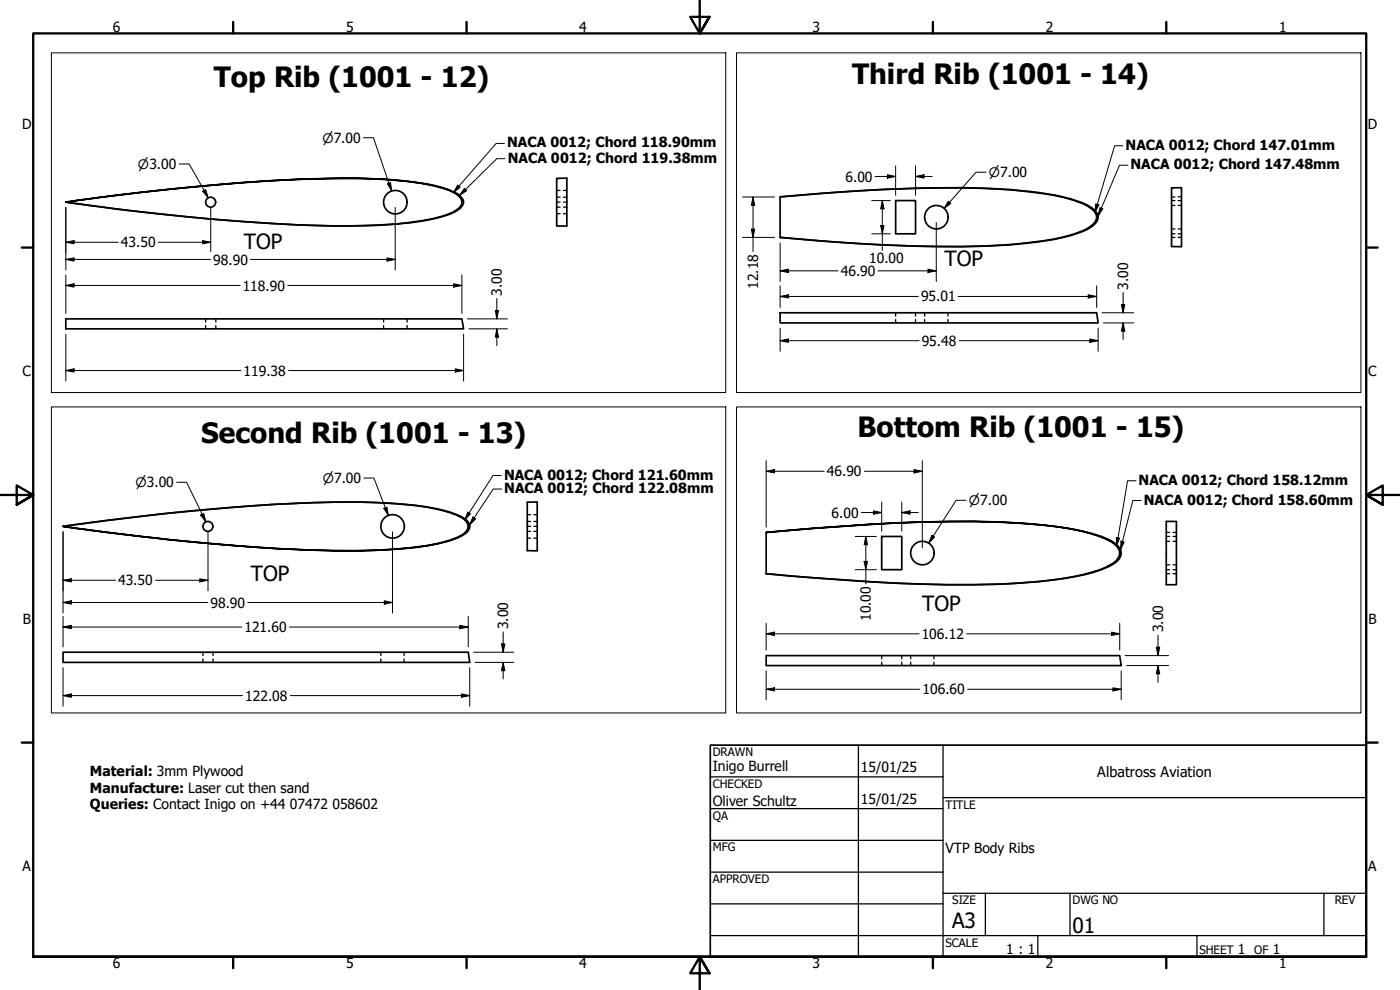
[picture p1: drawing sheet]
<svg xmlns="http://www.w3.org/2000/svg" width="420mm" height="297mm" viewBox="0 0 420 297" stroke-linecap="round" stroke-linejoin="round" font-family="sans-serif">
<!-- layer: Visible (ANSI) -->
<g fill="none" stroke="#000" stroke-width=".51">
<path d="M167.1 53.5h3v14.3h-3zM234.1 59.1a465.3 465.3 0 0 1 66.8-2.3l2.9 .2a71 71 0 0 1 21.3 4.1 7.3 7.3 0 0 1 3.9 3.3 2.8 2.8 0 0 1-1.3 3.2 19.7 19.7 0 0 1-8.5 3.5 161.5 161.5 0 0 1-36.9 2.9l-6.4-.1-18.3-.8-23.5-1.9M234.1 59a479.4 479.4 0 0 1 65.7-2.3 93 93 0 0 1 24.8 4.1 8 8 0 0 1 4.8 3.6 3.1 3.1 0 0 1-1.7 3.6 40.4 40.4 0 0 1-16 4.6 225.2 225.2 0 0 1-38.9 1.2 601.4 601.4 0 0 1-38.7-2.6zM351.6 56.4l3-.1v17.7h-3zM19.7 60.6h.4a766.5 766.5 0 0 1 71-6.9 219.7 219.7 0 0 1 29.7 .5 45.2 45.2 0 0 1 16.6 4 2.83 2.83 0 0 1 1.7 2.9 4.4 4.4 0 0 1-2.5 2.4 53.5 53.5 0 0 1-17.5 3.7l-3.7 .3a304.5 304.5 0 0 1-41.8-1 817.9 817.9 0 0 1-53.2-5.7l-.7-.2a705.8 705.8 0 0 0 78.5 7.1 151.9 151.9 0 0 0 31.8-2.1 19.4 19.4 0 0 0 7.8-3.2 2.26 2.26 0 0 0 0-3.5 15.7 15.7 0 0 0-7.8-3.2 141.2 141.2 0 0 0-31.8-2.1 689.6 689.6 0 0 0-78.2 7zM268.8 60.2h6v10h-6zM19.7 95.7h118.9l.5 3h-119.4zM234.1 93.8h95l.5 3.1h-95.5zM18.9 157.9a821.4 821.4 0 0 1 75.3-7.1 161.8 161.8 0 0 1 36.9 1.8 19.5 19.5 0 0 1 9 3.6 2.38 2.38 0 0 1-.5 3.9 29.5 29.5 0 0 1-11.6 3.7 181.6 181.6 0 0 1-33.8 1.3 733.9 733.9 0 0 1-75.3-7.2 770.7 770.7 0 0 0 72.2 7.1 186.1 186.1 0 0 0 37.5-1.4l3.4-.7a16.2 16.2 0 0 0 7.9-3.5 2.65 2.65 0 0 0-1.3-4.1 46.9 46.9 0 0 0-18-4 245.8 245.8 0 0 0-37.9 0 885.8 885.8 0 0 0-63.8 6.6zM158.2 150.7l3-.1v14.7l-3-.1zM229.9 159.8a553.9 553.9 0 0 1 69.4-3.2 118 118 0 0 1 31.3 4.4 9 9 0 0 1 5.8 4.1 3.9 3.9 0 0 1-2.6 4.4 41.5 41.5 0 0 1-14.2 4 227.2 227.2 0 0 1-42.9 1.7 716.1 716.1 0 0 1-46.8-3.1 533.7 533.7 0 0 0 74.5 3 103 103 0 0 0 25.2-4 10.4 10.4 0 0 0 6.2-4.1 2.93 2.93 0 0 0-1.3-3.7 33.7 33.7 0 0 0-13.8-4.7 204 204 0 0 0-36.5-2.1 670 670 0 0 0-54.3 3.3zM229.9 159.8v12.3"/>
<path d="M350 156.4h3.1v19h-3.1zM264.6 161h6v9.9h-6zM18.9 195.7h121.6l.5 3h-122.1zM229.9 196.7h106.1l.5 3h-106.6z"/>
<circle cx="63.2" cy="60.7" r="1.49"/>
<circle cx="118.6" cy="60.7" r="3.5"/>
<circle cx="281" cy="65.2" r="3.5"/>
<circle cx="62.4" cy="157.9" r="1.49"/>
<circle cx="117.8" cy="157.9" r="3.5"/>
<circle cx="276.8" cy="165.9" r="3.5"/>
</g>
<!-- layer: Hidden (ANSI) -->
<g fill="none" stroke="#000" stroke-width=".38">
<path d="M167.1 57.1h1M167.1 59.2h1M169.1 57.1h1M169.1 59.2h1M351.6 59.1h1M353.6 59h1M167.1 60.6h1M167.1 64.1h1M167.1 62.2h1M169.1 60.6h1M169.1 64.1h1M169.1 62.2h1"/>
<path d="M351.6 70.2h1M351.6 60.2h1M351.6 71.2h1M351.6 61.6h1M351.6 68.7h1M353.6 70.2h1M353.6 60.2h1M353.6 71.2h1M353.6 61.6h1M353.6 68.7h1M61.7 95.7v.9M61.7 97.6v1.1"/>
<path d="M64.8 95.7v.9M64.8 97.6v1.1M115.1 95.7v.9M115.1 97.6v1.1M122.2 95.7v.9M122.2 97.6v1.1M268.8 93.8v1.1M268.8 95.9v1M274.8 93.8v1.1M274.8 95.9v1M277.5 93.8v1.1M277.5 95.9v1"/>
<path d="M284.5 93.8v1.1M284.5 95.9v1M158.2 157.9h1.1M158.2 154.4h1.1M158.2 156.4h1.1M158.2 159.4h1.1M160.2 157.9h1M160.2 154.4h1M160.2 156.4h1M160.2 159.4h1M350 159.8h1M352 159.8h1.1"/>
<path d="M158.2 161.5h1.1M160.2 161.5h1M350 170.9h1M350 161h1M350 172.1h1M350 162.4h1M350 169.5h1M352 170.9h1.1M352 161h1.1M352 172.1h1.1M352 162.4h1.1M352 169.5h1.1"/>
<path d="M60.9 195.7v1M60.9 197.7v1M63.9 195.7v1M63.9 197.7v1M114.3 195.7v1M114.3 197.7v1M121.3 195.7v1M121.3 197.7v1M264.6 196.7v1M264.6 198.7v1M270.6 196.7v1M270.6 198.7v1"/>
<path d="M273.3 196.7v1M273.3 198.7v1M280.3 196.7v1M280.3 198.7v1"/>
</g>
<!-- layer: Visible (ANSI) -->
<g fill="#000">
<circle cx="234.1" cy="71.2" r=".25"/>
<circle cx="229.9" cy="159.8" r=".25"/>
<circle cx="229.9" cy="172.1" r=".25"/>
</g>
<!-- layer: Border (ANSI) -->
<g fill="none" stroke="#000" stroke-width=".7">
<path d="M70 6.6v3.4M140 6.6v3.4M210 0v10l-2.9-4.9h5.8l-2.9 4.9 2.9-4.9M280 6.6v3.4M350 6.6v3.4M6.5 74.3h3.5M410 74.3h3.4M0 148.5h10l-5-2.8v5.7l5-2.9-5 2.9M420 148.5h-10l5-2.8v5.7l-5-2.9 5 2.9M6.5 222.8h3.5M410 222.8h3.4M10 287.1v-277.1h400v277.1h-400h400"/>
<path d="M70 287.1v3.4M140 287.1v3.4M212.9 292l-2.9-4.9 2.9 4.9h-5.8l2.9-4.9v9.9M280 287.1v3.4M350 287.1v3.4"/>
</g>
<!-- layer: Title (ANSI) -->
<g fill="none" stroke="#000" stroke-width=".38">
<path d="M213.2 233.1h69.8M257.6 223.6v63.5M283 239.3h127M283 223.6v63.5M213.2 242.6h69.8M213.2 252.1h69.8M213.2 261.7h69.8M213.2 271.2h69.8M283 268h127M295.7 268v12.7M321.1 268v12.7M397.3 268v12.7"/>
<path d="M213.2 280.7h196.8M311.5 280.7v6.4M359.2 280.7v6.4"/>
</g>
<path d="M213.2 223.6h196.8v63.5h-196.8z" fill="none" stroke="#000" stroke-width=".51"/>
<!-- layer: Sketch Geometry (ANSI) -->
<path d="M15.4 15.9h202.4v101.9h-202.4zM221 15.9h187.4v101.9h-187.4zM15.4 122.1h202.4v91.8h-202.4zM221 122.1h187.4v91.8h-187.4z" fill="none" stroke="#000" stroke-width=".3"/>
<!-- layer: Dimension (ANSI) -->
<g fill="none" stroke="#000" stroke-width=".3">
<path d="M53.8 49.2h3l5.7 10.2M60.8 57.4l.9-.5 .8 2.5zM109.1 41.3h3l5.4 16M116.3 55.1l.9-.3 .3 2.5zM222.8 59.1h9.7M226 59.1l.5 2.5h-1zM226 59.1v16.4M262.6 52.9h6.2M266.3 52.4l2.5 .5-2.5 .6zM268.8 49.8v8.8M274.8 52.9l2.5-.5v1.1zM274.8 52.9h5"/>
<path d="M274.8 49.8v8.8M296 51.7h-3.1l-9.6 10.8M19.7 72.7l2.5-.5v.9zM19.7 77.8l2.5-.4v.9zM19.7 62.2v18.8M19.7 72.7h15.8M19.7 77.8h43.5M47.5 72.7h15.7M60.8 72.2l2.4 .5-2.4 .4zM63.2 62.2v13.3M75.2 77.8h43.4M116.1 77.4l2.5 .4-2.5 .5z"/>
<path d="M118.6 62.2v18.8M222.8 71.2h9.7M225.5 68.8h1l-.5 2.4zM234.1 72.9v11.5M261.6 70.2h5.6M261.6 60.2h5.6M264.3 67.7h1l-.5 2.5zM264.8 60.2l.5 2.5h-1zM264.8 60.2v14.9M281 66.8v17.6M284.6 60.4l.8 .6-2.1 1.5zM19.7 85.6l2.5-.5v1.1z"/>
<path d="M19.7 85.6h52.4M19.7 82.5v11.5M86.4 85.6h52.2M136.1 85.1l2.5 .5-2.5 .6zM138.6 82.5v11.5M140.3 95.7h12M140.7 98.7h11.6M148.7 93.1h.9l-.5 2.6zM149.1 98.7l.5 2.4h-.9zM149.1 89.5v6.2M149.1 98.7v5M234.1 88.9l2.5-.5v1z"/>
<path d="M234.1 81.3l2.5-.5v1zM234.1 88.9h41.5M234.1 85.8v6.5M234.1 98.5v6.9M234.1 81.3h17.4M263.5 81.3h17.5M278.5 80.8l2.5 .5-2.5 .5zM287.6 88.9h41.5M326.6 88.4l2.5 .5-2.5 .5zM329.1 85.8v6.5M329.6 98.5v6.9M330.7 93.8h9.5"/>
<path d="M331.2 96.9h9M336.5 91.4h1.1l-.5 2.4zM337.1 96.9l.5 2.5h-1.1zM337.1 87.7v6.1M337.1 96.9v4.9M19.7 111.2l2.5-.5v.9zM19.7 100.3v14M19.7 111.2h52.6M86.6 111.2h52.5M136.7 110.7l2.4 .5-2.4 .4zM139.1 100.3v14M234.1 102.2l2.5-.5v1z"/>
<path d="M234.1 102.2h41.7M287.8 102.2h41.8M327.1 101.7l2.5 .5-2.5 .5zM229.9 138.2v20M276.8 138.2v26.1M18.9 159.6v24.3M53 144.7h3l5.8 11.9M60.2 154.5l1-.4 .6 2.5zM62.4 159.6v17.7M109.2 143.4h3l4.3 11.3M115.2 152.5l.9-.3 .4 2.5zM117.8 159.6v24.3"/>
<path d="M229.9 141.4l2.5-.5v1zM229.9 141.4h17.4M258.5 153.8h6.1M259.4 141.4h17.4M262.1 153.3l2.5 .5-2.5 .5zM264.6 150.6v8.8M270.6 153.8l2.5-.5v1zM270.6 153.8h5M270.6 150.6v8.8M274.3 140.9l2.5 .5-2.5 .5zM289.9 150.1h-2.9l-8.3 12.9M18.9 174.1l2.5-.4v.9z"/>
<path d="M18.9 174.1h15.8M46.7 174.1h15.7M59.9 173.7l2.5 .4-2.5 .5zM256.7 170.9h6.3M256.7 161h6.3M259.3 168.5h1l-.5 2.4zM259.8 161l.5 2.4h-1zM259.8 161v14.2M279.7 160.6l.8 .5-1.8 1.9zM18.9 188.1l2.5-.5v1zM18.9 180.8l2.5-.5v1zM18.9 188.1h53.7"/>
<path d="M18.9 185v9.1M18.9 180.8h43.5M74.4 180.8h43.4M86.9 188.1h53.6M115.3 180.3l2.5 .5-2.5 .5zM138 187.6l2.5 .5-2.5 .5zM140.5 185v9.1M142.1 195.7h12.1M142.6 198.7h11.6M150.5 193.2h1l-.5 2.5zM151 198.7l.5 2.5h-1zM151 189.6v6.1"/>
<path d="M151 198.7v5M229.9 190.2l2.5-.5v1zM229.9 190.2h45.9M229.9 187v8.1M290.1 190.2h45.9M333.6 189.7l2.4 .5-2.4 .5zM336 187v8.1M337.6 196.7h13.1M338.1 199.7h12.6M347 194.2h1l-.5 2.5zM347.5 199.7l.5 2.5h-1zM347.5 190.5v6.2"/>
<path d="M347.5 199.7v5M18.9 208.7l2.5-.5v1zM18.9 200.3v11.6M18.9 208.7h53.9M87.1 208.7h53.9M138.5 208.2l2.5 .5-2.5 .5zM141 200.3v11.6M229.9 206.8l2.5-.4v.9zM229.9 201.3v8.7M229.9 206.8h46.1M290.4 206.8h46.1M334 206.4l2.5 .4-2.5 .5z"/>
<path d="M336.5 201.3v8.7"/>
</g>
<g fill="#000">
<path d="M60.8 57.4l.9-.5 .8 2.5zM116.3 55.1l.9-.3 .3 2.5zM266.3 52.4l2.5 .5-2.5 .6zM274.8 52.9l2.5-.5v1.1zM19.7 72.7l2.5-.5v.9zM19.7 77.8l2.5-.4v.9zM60.8 72.2l2.4 .5-2.4 .4zM116.1 77.4l2.5 .4-2.5 .5zM225.5 68.8h1l-.5 2.4zM226 59.1l.5 2.5h-1zM264.3 67.7h1l-.5 2.5zM264.8 60.2l.5 2.5h-1z"/>
<path d="M284.6 60.4l.8 .6-2.1 1.5zM19.7 85.6l2.5-.5v1.1zM136.1 85.1l2.5 .5-2.5 .6zM148.7 93.1h.9l-.5 2.6zM234.1 88.9l2.5-.5v1zM234.1 81.3l2.5-.5v1zM278.5 80.8l2.5 .5-2.5 .5zM326.6 88.4l2.5 .5-2.5 .5zM336.5 91.4h1.1l-.5 2.4zM337.1 96.9l.5 2.5h-1.1zM19.7 111.2l2.5-.5v.9zM136.7 110.7l2.4 .5-2.4 .4z"/>
<path d="M149.1 98.7l.5 2.4h-.9zM234.1 102.2l2.5-.5v1zM327.1 101.7l2.5 .5-2.5 .5zM60.2 154.5l1-.4 .6 2.5zM115.2 152.5l.9-.3 .4 2.5zM229.9 141.4l2.5-.5v1zM262.1 153.3l2.5 .5-2.5 .5zM270.6 153.8l2.5-.5v1zM274.3 140.9l2.5 .5-2.5 .5zM18.9 174.1l2.5-.4v.9zM59.9 173.7l2.5 .4-2.5 .5zM259.3 168.5h1l-.5 2.4z"/>
<path d="M259.8 161l.5 2.4h-1zM279.7 160.6l.8 .5-1.8 1.9zM18.9 188.1l2.5-.5v1zM18.9 180.8l2.5-.5v1zM115.3 180.3l2.5 .5-2.5 .5zM138 187.6l2.5 .5-2.5 .5zM150.5 193.2h1l-.5 2.5zM229.9 190.2l2.5-.5v1zM333.6 189.7l2.4 .5-2.4 .5zM347 194.2h1l-.5 2.5zM18.9 208.7l2.5-.5v1zM138.5 208.2l2.5 .5-2.5 .5z"/>
<path d="M151 198.7l.5 2.5h-1zM229.9 206.8l2.5-.4v.9zM334 206.4l2.5 .4-2.5 .5zM347.5 199.7l.5 2.5h-1z"/>
</g>
<!-- layer: Symbol (ANSI) -->
<g fill="none" stroke="#000" stroke-width=".3">
<path d="M137.4 55.5l.7 .7-2 1.6zM139.4 56.5l.7 .7-2.2 1.4zM151.4 43h-2.5l-12.8 14.8M151.6 47.6h-2.5l-11.2 11M337 43.7h-2.5l-5.9 20M338.5 49.6h-2.5l-6.4 15.2M328.9 61.2l.9 .3-1.2 2.2zM330 62.6l-.4 2.2M330.1 62.3l.9 .4-1.4 2.1M140.4 153.7l.8 .5-1.8 1.8zM141.9 155.1l.8 .6-1.7 1.8zM150.4 142.7h-2.4l-8.6 13.3"/>
<path d="M150.6 146.7h-2.6l-7 10.8M340.9 144.3h-2.5l-3.3 19.6M342.5 150.2h-2.5l-3.7 14.7M335 161.3l1 .2-.9 2.4zM336.4 162.4l1 .2-1.1 2.3z"/>
</g>
<path d="M137.4 55.5l.7 .7-2 1.6zM139.4 56.5l.7 .7-2.2 1.4zM328.9 61.2l.9 .3-1.2 2.2zM330.1 62.3l.9 .4-1.4 2.1zM140.4 153.7l.8 .5-1.8 1.8zM141.9 155.1l.8 .6-1.7 1.8zM335 161.3l1 .2-.9 2.4zM336.4 162.4l1 .2-1.1 2.3z" fill="#000"/>
<g font-size="8.4">
<text x="64.1" y="26.1">Top Rib (1001 - 12)</text>
<text x="255.7" y="25.3">Third Rib (1001 - 14)</text>
<text x="257.3" y="131">Bottom Rib (1001 - 15)</text>
<text x="60.4" y="133">Second Rib (1001 - 13)</text>
</g>
<g font-size="6.3">
<text x="73.2" y="74.7">TOP</text>
<text x="283.5" y="79.9">TOP</text>
<text x="75.2" y="174.2">TOP</text>
<text x="276.7" y="183.4">TOP</text>
<text x="285.8" y="278.6">A3</text>
<text x="321.9" y="279.8">01</text>
</g>
<text font-size="4.3" x="329.3" y="233">Albatross Aviation</text>
<g font-size="4.2">
<text x="33.8" y="9.6">6</text>
<text x="103.9" y="9.6">5</text>
<text x="173.9" y="9.6">4</text>
<text x="243.8" y="9.6">3</text>
<text x="313.9" y="9.6">2</text>
<text x="383.9" y="9.6">1</text>
<text x="6.7" y="38.7">D</text>
<text x="410.5" y="38.7">D</text>
<text x="152.2" y="44.2">NACA 0012; Chord 118.90mm</text>
<text x="337.8" y="44.9">NACA 0012; Chord 147.01mm</text>
<text x="152.4" y="48.8">NACA 0012; Chord 119.38mm</text>
<text x="339.3" y="50.8">NACA 0012; Chord 147.48mm</text>
<text x="253.7" y="54.5">6.00</text>
<text x="36.3" y="74.2">43.50</text>
<text x="64" y="79.4">98.90</text>
<text x="252.3" y="82.8">46.90</text>
<text x="260.9" y="79">10.00</text>
<text x="72.8" y="87.2">118.90</text>
<text x="150.6" y="88.7" transform="rotate(-90 150.6 88.7)">3.00</text>
<text x="227.5" y="86.7" transform="rotate(-90 227.5 86.7)">12.18</text>
<text x="338.6" y="86.9" transform="rotate(-90 338.6 86.9)">3.00</text>
<text x="276.4" y="90.4">95.01</text>
<text x="276.6" y="103.7">95.48</text>
<text x="6.8" y="113">C</text>
<text x="73.1" y="112.7">119.38</text>
<text x="410.7" y="113">C</text>
<text x="151.3" y="143.9">NACA 0012; Chord 121.60mm</text>
<text x="248.2" y="142.9">46.90</text>
<text x="151.3" y="147.9">NACA 0012; Chord 122.08mm</text>
<text x="341.7" y="145.5">NACA 0012; Chord 158.12mm</text>
<text x="249.6" y="155.3">6.00</text>
<text x="343.3" y="151.4">NACA 0012; Chord 158.60mm</text>
<text x="35.4" y="175.6">43.50</text>
<text x="63.2" y="182.3">98.90</text>
<text x="6.9" y="187.2">B</text>
<text x="73.3" y="189.7">121.60</text>
<text x="152.5" y="188.8" transform="rotate(-90 152.5 188.8)">3.00</text>
<text x="261.4" y="186.4" transform="rotate(-90 261.4 186.4)">10.00</text>
<text x="276.6" y="191.7">106.12</text>
<text x="349.1" y="189.7" transform="rotate(-90 349.1 189.7)">3.00</text>
<text x="410.7" y="187.2">B</text>
<text x="276.9" y="208.3">106.60</text>
<text x="73.6" y="210.2">122.08</text>
<text x="27" y="232.8">Material: 3mm Plywood</text>
<text x="213.9" y="231.4">Inigo Burrell</text>
<text x="258.4" y="231.6">15/01/25</text>
<text x="27" y="237.9">Manufacture: Laser cut then sand</text>
<text x="27" y="242.9">Queries: Contact Inigo on +44</text>
<text x="87" y="242.9">07472</text>
<text x="99.8" y="242.9">058602</text>
<text x="213.9" y="241.8">Oliver Schultz</text>
<text x="258.4" y="241.2">15/01/25</text>
<text x="283.8" y="255.9">VTP Body Ribs</text>
<text x="6.8" y="261.4">A</text>
<text x="410.7" y="261.4">A</text>
<text x="302" y="286.3">1 : 1</text>
<text x="371.5" y="286.2">1</text>
<text x="382" y="286.2">1</text>
<text x="33.8" y="290.5">6</text>
<text x="103.9" y="290.5">5</text>
<text x="173.9" y="290.5">4</text>
<text x="243.8" y="290.5">3</text>
<text x="313.9" y="290.5">2</text>
<text x="383.9" y="290.5">1</text>
</g>
<g font-size="3.9">
<text x="96.8" y="42.8">⌀7.00</text>
<text x="41.4" y="50.7">⌀3.00</text>
<text x="296.7" y="53.2">⌀7.00</text>
<text x="40.6" y="146.2">⌀3.00</text>
<text x="96.8" y="144.9">⌀7.00</text>
<text x="290.8" y="151.6">⌀7.00</text>
</g>
<g font-size="3.5">
<text x="213.9" y="226.9">DRAWN</text>
<text x="213.9" y="236.4">CHECKED</text>
<text x="213.9" y="245.9">QA</text>
<text x="283.8" y="242.6">TITLE</text>
<text x="213.9" y="255.4">MFG</text>
<text x="213.9" y="265">APPROVED</text>
<text x="285.8" y="271.3">SIZE</text>
<text x="321.9" y="271.3">DWG NO</text>
<text x="400.6" y="271.3">REV</text>
<text x="283.8" y="284">SCALE</text>
<text x="360" y="286.2">SHEET</text>
<text x="376.4" y="286.2">OF</text>
</g>
</svg>
